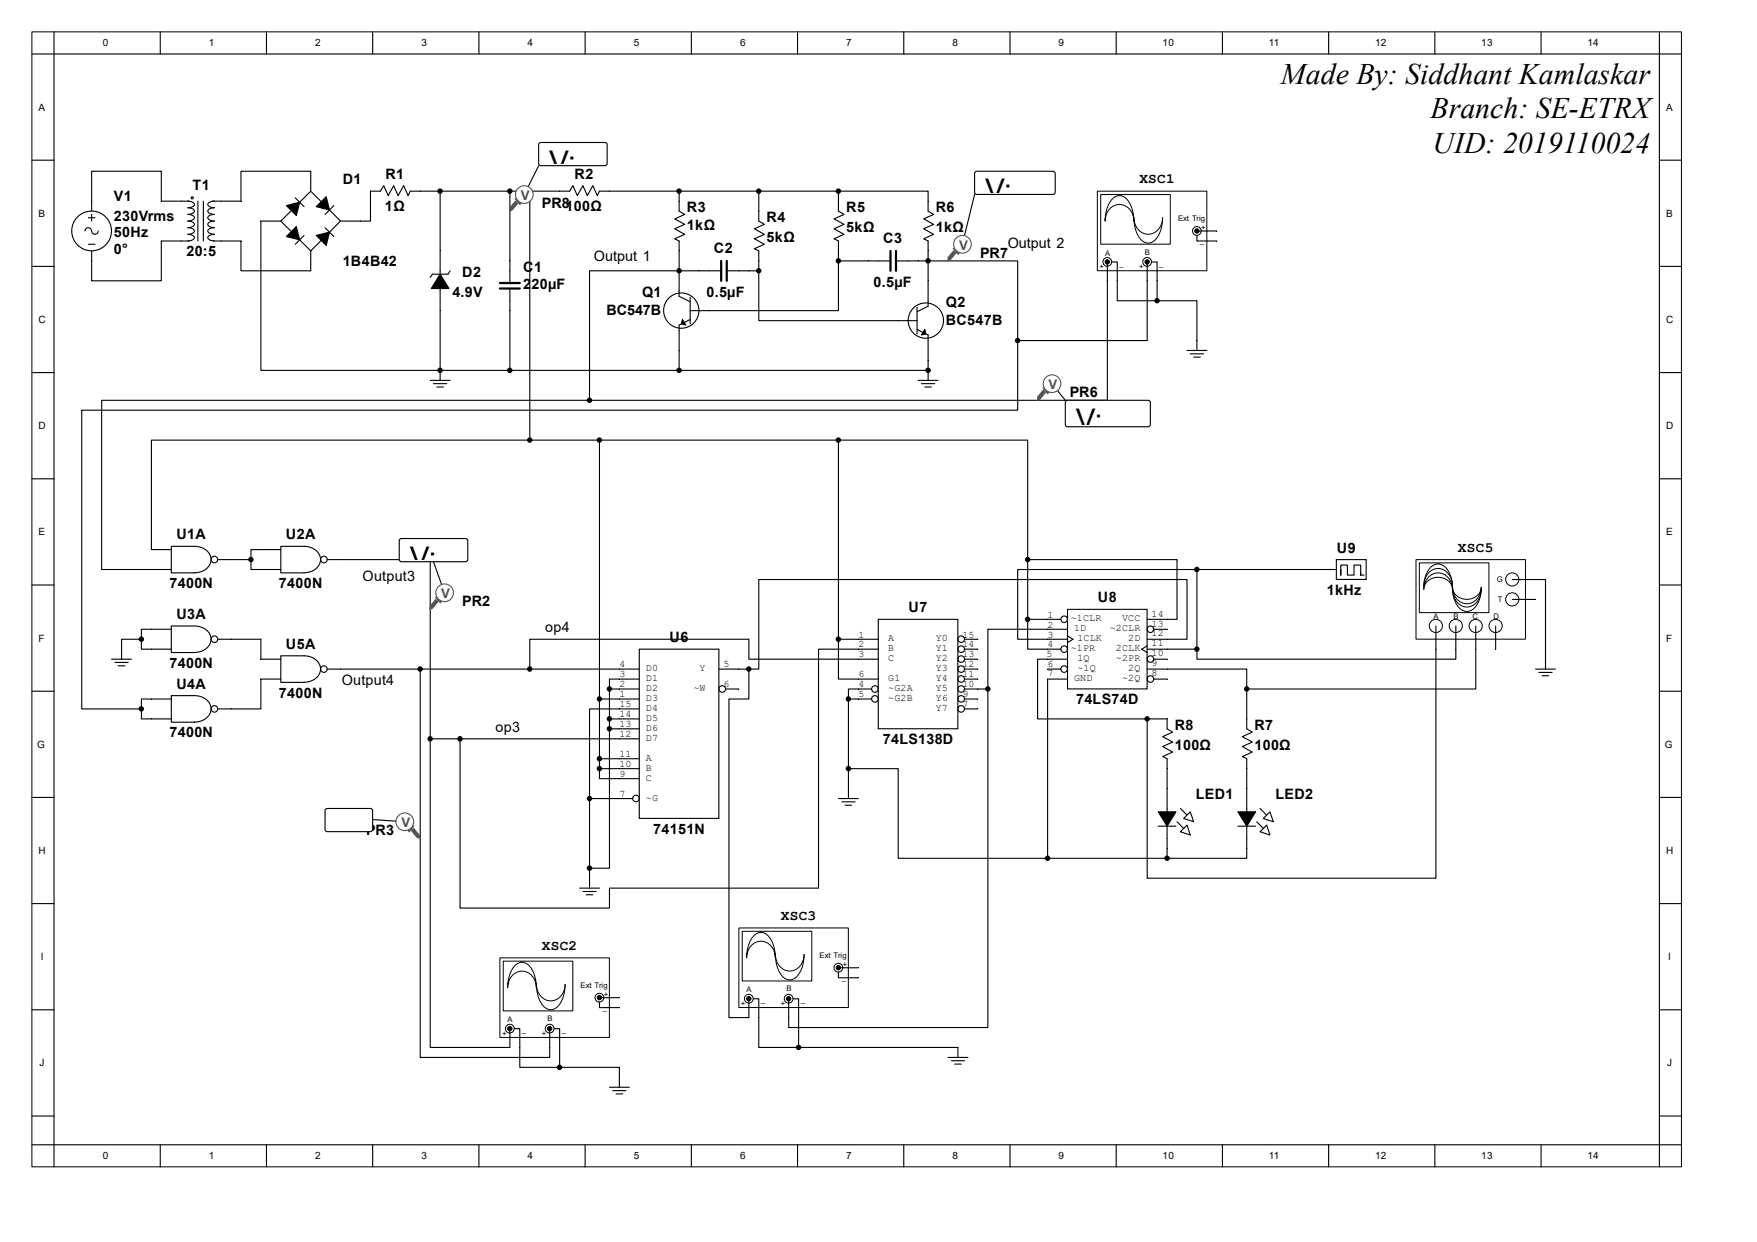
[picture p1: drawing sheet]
<svg xmlns="http://www.w3.org/2000/svg" width="420mm" height="297mm" viewBox="0 0 420 297" stroke-linecap="round" stroke-linejoin="round" font-family="sans-serif">
<path d="M7.6 7.6h394.5v271.5h-394.5z" fill="none" stroke="#000" stroke-width=".24"/>
<g fill="none" stroke="#000" stroke-width=".26">
<path d="M7.6 12.9h394.5M12.9 7.6v271.5M38.3 7.6v5.3M63.7 7.6v5.3M89.1 7.6v5.3M114.5 7.6v5.3M139.9 7.6v5.3M165.3 7.6v5.3M190.7 7.6v5.3M216.1 7.6v5.3M241.5 7.6v5.3M266.9 7.6v5.3"/>
<path d="M292.3 7.6v5.3M317.7 7.6v5.3M343.1 7.6v5.3M368.5 7.6v5.3M396.8 7.6v271.5M7.6 38.3h5.3M396.8 38.3h5.3M20.3 55.2a.78 .78 0 0 1 .8-.7 .78 .78 0 0 1 .8 .7M21.1 52.1h1.6M21.1 58.4h1.6M21.9 55.2a.78 .78 0 0 0 .8 .8 .78 .78 0 0 0 .8-.8M21.9 51.3v1.6"/>
<path d="M44.9 48.1l.5 .1a.89 .89 0 0 1 1 .9l-.6 .4-.9 .2h.5a.89 .89 0 0 1 1 1l-.6 .4-.9 .2h.5a.89 .89 0 0 1 1 1l-.6 .4-.9 .2h.5a.89 .89 0 0 1 1 1l-.6 .4-.9 .1 .5 .1a.89 .89 0 0 1 1 1l-.6 .4-.9 .1M44.9 56l.5 .1a.89 .89 0 0 1 1 1l-.6 .4-.9 .1M45.2 48.1h-6.6v-7.1h-16.7v9.5M45.2 57.6h-6.6v9.6h-16.7v-7.2M47.3 48.1v9.5M48.6 48.1v9.5M51 57.6h6.6v7.2h16.7v-4.8M51.3 48.1l-.5 .1a.88 .88 0 0 0-1 .9l.5 .4 1 .2h-.5a.88 .88 0 0 0-1 1l.5 .4 1 .2h-.5a.88 .88 0 0 0-1 1l.5 .4 1 .2h-.5a.88 .88 0 0 0-1 1l.5 .4 1 .1-.5 .1a.88 .88 0 0 0-1 1l.5 .4 1 .1M51.3 56l-.5 .1a.88 .88 0 0 0-1 1l.5 .4 1 .1M62.4 52.9h4.8M67.2 52.9l7.1-7.2 7.1 7.2-7.1 7.1zM70.6 47.3l2.1 2.1"/>
<path d="M72.7 56.3l-2.1 2.1M74.3 45.7v-4.7h-16.7v7.1h-6.9M77.7 54.5l2.2 2.1M79.9 49.2l-2.2 2.1M81.4 52.9h7.2v-7.2h2.4l.8-1.3 1 2.4 1.3-2.4 1.1 2.4 1.3-2.4 1.1 2.4 .5-1.1h7.2v45.3M121.9 45.7v21.7M133.8 45.7h2.4l.8-1.3 1.1 2.4 1.3-2.4 1.1 2.4 1.3-2.4 1 2.4 .6-1.1h19v4.8l1.3 .8-2.4 1 2.4 1.4-2.4 1 2.4 1.3-2.4 1.1 1.1 .5v13.3l2.6 1.3M162.4 45.7h19.1v7.2l1.3 .8-2.4 1 2.4 1.3-2.4 1.1 2.4 1.3-2.4 1.1 1.1 .5v16.7h37.8M200.5 45.7v4.8l1.3 .8-2.4 1 2.4 1.4-2.4 1 2.4 1.3-2.4 1.1 1.1 .5v16.7h-35.5M221.9 48.1v2.4l1.4 .8-2.4 1 2.4 1.4-2.4 1 2.4 1.3-2.4 1.1 1 .5v15.6l-2.6 1.4M7.6 63.7h5.3M107.6 64.8l-.5 .8h-3.7l-.5 .8"/>
<path d="M121.9 69.3v19.3M162.4 64.8h9.8M165 76.4l-2.6 1.3v10.9h-40.5M165 71.1v6.4M174 64.8h7.5M200.5 62.4h12.2M214.5 62.4h7.4M219.3 78.8l2.6 1.3v8.5h-59.5M219.3 73.5v6.4M396.8 63.7h5.3M7.6 89.1h5.3M102.9 91h4.7"/>
<path d="M103.7 91.8h3.1M104.5 92.6h1.6M105.3 88.6h16.6M219.6 91h4.7M220.4 91.8h3.1M221.1 92.6h1.6M221.9 88.6v2.4M396.8 89.1h5.3M7.6 114.5h5.3M396.8 114.5h5.3M7.6 139.9h5.3M396.8 139.9h5.3"/>
<path d="M7.6 165.3h5.3M396.8 165.3h5.3M7.6 190.7h5.3M396.8 190.7h5.3M7.6 216.1h5.3M396.8 216.1h5.3M7.6 241.5h5.3M396.8 241.5h5.3M7.6 266.9h5.3M7.6 273.8h394.5M38.3 273.8v5.3M63.7 273.8v5.3"/>
<path d="M89.1 273.8v5.3M114.5 273.8v5.3M139.9 273.8v5.3M165.3 273.8v5.3M190.7 273.8v5.3M216.1 273.8v5.3M241.5 273.8v5.3M266.9 273.8v5.3M292.3 273.8v5.3M317.7 273.8v5.3M343.1 273.8v5.3M368.5 273.8v5.3"/>
<path d="M396.8 266.9h5.3"/>
<circle cx="21.9" cy="55.2" r="4.8"/>
<circle cx="46" cy="47.3" r=".25"/>
<circle cx="162.9" cy="74.3" r="4.2"/>
<circle cx="221.4" cy="76.7" r="4.2"/>
</g>
<g fill="#000" stroke="#000" stroke-width=".26">
<path d="M70.9 54.2l.8 3.2-3.2-.8z" fill-rule="evenodd"/>
<path d="M68.5 49.2l3.2-.8-.8 3.1z" fill-rule="evenodd"/>
<path d="M75.6 56.3l3.2-.8-.8 3.2z" fill-rule="evenodd"/>
<path d="M75.6 49.4l2.4-2.3 .8 3.1z" fill-rule="evenodd"/>
<path d="M105.3 65.6l2.1 3.4h-4.3z" fill-rule="evenodd"/>
<path d="M163.2 76.4l.8 1.3-1.1-.2z" fill-rule="evenodd"/>
<path d="M221.1 78.8l.3 1.1-1 .2z" fill-rule="evenodd"/>
<circle cx="105.2" cy="45.7" r=".52"/>
<circle cx="121.9" cy="45.7" r=".52"/>
<circle cx="162.4" cy="45.7" r=".52"/>
<circle cx="181.4" cy="45.7" r=".52"/>
<circle cx="200.5" cy="45.7" r=".52"/>
<circle cx="162.4" cy="64.8" r=".52"/>
<circle cx="181.4" cy="64.8" r=".52"/>
<circle cx="200.5" cy="62.4" r=".52"/>
<circle cx="221.9" cy="62.4" r=".52"/>
<circle cx="105.2" cy="88.6" r=".52"/>
<circle cx="121.9" cy="88.6" r=".52"/>
<circle cx="162.4" cy="88.6" r=".52"/>
<circle cx="221.9" cy="88.6" r=".52"/>
</g>
<path d="M119.5 67.7h4.8M119.5 69h4.8M172.5 62.4v4.8M173.8 62.4v4.8M212.9 60v4.8M214.3 60v4.8" fill="none" stroke="#000" stroke-width=".53"/>
<path d="M262.4 45.7h26.2v19h-26.2z" fill="#fff"/>
<path d="M262.4 45.7h26.2v19h-26.2z" fill="none" stroke="#000" stroke-width=".24"/>
<path d="M263.2 46.5h16.7v11.9h-16.7z" fill="#fff"/>
<path d="M263.2 46.5h16.7v11.9h-16.7zM266 47.6a2.34 2.34 0 0 1 3.9 .6 8.3 8.3 0 0 1 1.2 4.7 3.5 3.5 0 0 0-1.6-3.4 3.5 3.5 0 0 0-3.7 .1 4.1 4.1 0 0 0-1.5 3.3 7.8 7.8 0 0 1 1.7-5.3zM271.2 52.1a3.4 3.4 0 0 0 1.6 3.3 3.4 3.4 0 0 0 3.7 0 4.1 4.1 0 0 0 1.5-3.3 6.2 6.2 0 0 1-2.8 5.9 2.84 2.84 0 0 1-3.2-2 9.3 9.3 0 0 1-.8-3.9z" fill="none" stroke="#000" stroke-width=".24"/>
<g fill="#fff" stroke="#000" stroke-width=".24">
<circle cx="274.3" cy="62.6" r="1.05"/>
<circle cx="264.8" cy="62.6" r="1.05"/>
<circle cx="286.2" cy="55.2" r="1.05"/>
</g>
<g fill="none" stroke="#000" stroke-width=".26">
<path d="M286.2 56.3v1.3h4.8M286.5 55.2h4.5M264.8 63.2v4M265.9 62.7h1.3v9.2h19v11.9M274.3 62.7v4.5M275.4 62.7h1.3v9.2M283.9 83.8h4.7M284.6 84.6h3.2M285.4 85.4h1.6M36.2 131.4h4.8M36.2 136.2h4.8M46.5 137a3.5 3.5 0 0 0 3.9-3.8 3.8 3.8 0 0 0-3.9-2.5h-5.5v6.3h5.5"/>
<path d="M52.1 133.8h7.9M67.2 131.4h-7.2v4.8h7.2M72.7 137a3.5 3.5 0 0 0 3.9-3.8 3.8 3.8 0 0 0-3.9-2.5h-5.5v6.3h5.5M78.3 133.8h3.1M26.7 157.6h4.7M27.5 158.4h3.2M28.3 159.2h1.6M29.1 155.3v2.3M41 150.5h-7.2v4.8h7.2M41 149.7h5.5a3.5 3.5 0 0 1 3.9 3.8 3.8 3.8 0 0 1-3.9 2.5l-5.5 .1zM52.1 152.9h10.3v4.7h4.8M36.2 167.2h4.8"/>
<path d="M36.2 171.9h4.8M41 166.4h5.5a3.5 3.5 0 0 1 3.9 3.8 3.8 3.8 0 0 1-3.9 2.5h-5.5zM67.2 162.4h-4.8v7.1h-10.3M72.7 163.2a3.5 3.5 0 0 0 3.9-3.8 3.8 3.8 0 0 0-3.9-2.6h-5.5v6.4h5.5M78.3 160h3.1"/>
<circle cx="51.3" cy="133.8" r=".78"/>
<circle cx="77.5" cy="133.8" r=".78"/>
<circle cx="51.3" cy="152.9" r=".78"/>
<circle cx="51.3" cy="169.5" r=".78"/>
<circle cx="77.5" cy="160" r=".78"/>
</g>
<g fill="#000" stroke="#000" stroke-width=".24">
<circle cx="286.2" cy="55.2" r=".52"/>
<circle cx="264.8" cy="62.6" r=".52"/>
<circle cx="274.3" cy="62.6" r=".52"/>
</g>
<g fill="#000" stroke="#000" stroke-width=".26">
<circle cx="276.7" cy="71.9" r=".52"/>
<circle cx="60" cy="133.8" r=".52"/>
<circle cx="33.8" cy="152.9" r=".52"/>
</g>
<path d="M119.6 229.1h26.1v19h-26.1z" fill="#fff"/>
<path d="M119.5 229.1h26.2v19h-26.2z" fill="none" stroke="#000" stroke-width=".24"/>
<path d="M120.4 229.9h16.6v11.9h-16.6z" fill="#fff"/>
<path d="M120.3 229.9h16.7v11.9h-16.7zM123.1 231a2.34 2.34 0 0 1 3.9 .6 8.3 8.3 0 0 1 1.3 4.6 3.5 3.5 0 0 0-1.7-3.3 3.5 3.5 0 0 0-3.7 0 4.1 4.1 0 0 0-1.5 3.3 7.8 7.8 0 0 1 1.7-5.2zM128.3 235.4a3.4 3.4 0 0 0 1.6 3.4 3.4 3.4 0 0 0 3.7-.1 4.1 4.1 0 0 0 1.5-3.3 6.2 6.2 0 0 1-2.8 6 2.84 2.84 0 0 1-3.2-2.1 9.3 9.3 0 0 1-.8-3.9z" fill="none" stroke="#000" stroke-width=".24"/>
<g fill="#fff" stroke="#000" stroke-width=".24">
<circle cx="131.4" cy="246" r="1.05"/>
<circle cx="121.9" cy="246" r="1.05"/>
<circle cx="143.3" cy="238.6" r="1.05"/>
</g>
<g fill="none" stroke="#000" stroke-width=".26">
<path d="M62.4 52.9v35.7h42.9M105.3 45.7h28.5M126.7 45.7v59.6h-90.5v26.1M181.5 45.7h40.4v2.4M162.4 64.8h-21.4v30.9h123.8v-28.5M221.9 62.4h21.5v35.7h-223.9v71.4h14.3M141 95.7h-116.7v40.5h11.9M33.8 152.9h-4.7v2.4M152.9 155.3h19v40.4h-19zM36.2 167.2h-2.4v4.7h2.4M145.7 174.3v33.3h-4.7M145.7 174.3h7.2"/>
<path d="M148.1 160h4.8M148.1 176.7h4.8M152.9 169.5h-11.9v21.5M152.9 167.2h-9.5v16.6h9.5M152.9 162.4h-7.2v2.4M152.9 164.8h-7.2v7.1M152.9 171.9h-7.2v2.4M171.9 160h4.8M173.5 164.8h3.2M141 191v21.4M141 191h10.3M143.4 183.8v2.4h9.5"/>
<path d="M143.4 181.5h9.5M138.6 212.4h4.8M139.4 213.2h3.2M140.2 214h1.6M143.4 239.7v1.3h4.7M143.6 238.6h4.5M121.9 246.5v4M123 246h1.3v9.3h23.8v4.7M131.5 246v4.5M132.5 246h1.3v9.3M145.7 260h4.8M146.5 260.8h3.2"/>
<path d="M147.3 261.6h1.6"/>
<circle cx="172.7" cy="164.8" r=".78"/>
<circle cx="152.1" cy="191" r=".78"/>
</g>
<g fill="#000" stroke="#000" stroke-width=".24">
<circle cx="143.3" cy="238.6" r=".52"/>
<circle cx="121.9" cy="246" r=".52"/>
<circle cx="131.4" cy="246" r=".52"/>
</g>
<g fill="#000" stroke="#000" stroke-width=".26">
<circle cx="126.7" cy="45.7" r=".52"/>
<circle cx="141" cy="95.7" r=".52"/>
<circle cx="243.3" cy="81.4" r=".52"/>
<circle cx="126.7" cy="105.3" r=".52"/>
<circle cx="33.8" cy="169.5" r=".52"/>
<circle cx="143.3" cy="167.2" r=".52"/>
<circle cx="145.7" cy="171.9" r=".52"/>
<circle cx="145.7" cy="174.3" r=".52"/>
<circle cx="145.7" cy="164.8" r=".52"/>
<circle cx="141" cy="191" r=".52"/>
<circle cx="143.3" cy="181.5" r=".52"/>
<circle cx="143.3" cy="183.8" r=".52"/>
<circle cx="141" cy="207.6" r=".52"/>
<circle cx="133.8" cy="255.3" r=".52"/>
</g>
<path d="M176.7 222h26.2v19h-26.2z" fill="#fff"/>
<path d="M176.7 221.9h26.2v19.1h-26.2z" fill="none" stroke="#000" stroke-width=".24"/>
<path d="M177.5 222.8h16.6v11.8h-16.6z" fill="#fff"/>
<path d="M177.5 222.7h16.6v11.9h-16.6zM180.2 223.8a2.34 2.34 0 0 1 4 .6 8.3 8.3 0 0 1 1.2 4.7 3.5 3.5 0 0 0-1.6-3.4 3.5 3.5 0 0 0-3.7 .1 4.1 4.1 0 0 0-1.5 3.3 7.8 7.8 0 0 1 1.6-5.3zM185.4 228.3a3.4 3.4 0 0 0 1.6 3.3 3.4 3.4 0 0 0 3.8 0 4.1 4.1 0 0 0 1.5-3.3 6.2 6.2 0 0 1-2.8 6 2.84 2.84 0 0 1-3.3-2.1 9.3 9.3 0 0 1-.8-3.9z" fill="none" stroke="#000" stroke-width=".24"/>
<g fill="#fff" stroke="#000" stroke-width=".24">
<circle cx="188.6" cy="238.9" r="1.05"/>
<circle cx="179.1" cy="238.9" r="1.05"/>
<circle cx="200.5" cy="231.4" r="1.05"/>
</g>
<g fill="none" stroke="#000" stroke-width=".26">
<path d="M126.7 105.3h16.7v61.9M81.4 133.8h21.5v116.7h19M205.3 152.9h4.7M210 148.1h19.1v26.2h-19.1zM210 157.6h-30.9v-4.7h-52.4v7.1M210 155.3h-14.3v57.1h-50v4.8h-35.7v-40.5M230.7 152.9h3.1M230.7 155.3h3.1M230.7 157.6h3.1M250.5 155.3h3.2M250.5 148.1h3.2M250.5 152.9h4.8"/>
<path d="M250.5 157.6h4.8M250.5 150.5h4.8M255.3 152.1l1.3 .8-1.3 .8M255.3 145.7h19v19.1h-19zM274.3 154.5l-1.3 .8 1.3 .8M274.3 152.9h4.8M274.3 155.3h4.8M274.3 148.1h4.8M275.9 157.6h3.2M275.9 150.5h3.2M81.4 160h19.1v92.9h31v-2.4M100.5 160h47.6"/>
<path d="M102.9 176.7h45.2M205.3 162.4h4.7M208.4 164.8h-5.5v2.4h5.5M230.7 160h3.1M230.7 162.4h3.1M230.7 164.8h3.1M230.7 167.2h3.1M230.7 169.5h3.1M250.5 160h3.2M250.5 162.4h4.8M274.3 160h4.8M275.9 162.4h3.2"/>
<path d="M279.1 171.9v2.4l1.3 .8-2.4 1.1 2.4 1.3-2.4 1 2.4 1.4-2.4 1 1.1 .6v2.3M298.1 171.9v2.4l1.4 .8-2.4 1.1 2.4 1.3-2.4 1 2.4 1.4-2.4 1 1 .6v2.3M200.5 191h4.8M201.3 191.8h3.2M202.1 192.6h1.6M202.9 188.6v2.4M277 197.6h4.2M279.1 193.4v7.1M281.5 196.5l1.6 1.6M282.3 193.4l1.6 1.5M179.1 239.4v4M180.1 238.9h1.4v11.6h47.6v2.4"/>
<path d="M188.6 238.9v4.5M189.7 238.9h1.3v11.6M200.5 232.5v1.3h4.8M200.8 231.5h4.5M226.7 252.9h4.8M227.5 253.7h3.2M228.3 254.5h1.6"/>
<circle cx="229.9" cy="155.3" r=".78"/>
<circle cx="229.9" cy="157.6" r=".78"/>
<circle cx="229.9" cy="152.9" r=".78"/>
<circle cx="254.5" cy="148.1" r=".78"/>
<circle cx="254.5" cy="155.3" r=".78"/>
<circle cx="275.1" cy="150.5" r=".78"/>
<circle cx="275.1" cy="157.6" r=".78"/>
<circle cx="209.2" cy="167.2" r=".78"/>
<circle cx="209.2" cy="164.8" r=".78"/>
<circle cx="229.9" cy="167.2" r=".78"/>
<circle cx="229.9" cy="160" r=".78"/>
<circle cx="229.9" cy="164.8" r=".78"/>
<circle cx="229.9" cy="162.4" r=".78"/>
<circle cx="229.9" cy="169.5" r=".78"/>
<circle cx="254.5" cy="160" r=".78"/>
<circle cx="275.1" cy="162.4" r=".78"/>
</g>
<g fill="#000" stroke="#000" stroke-width=".24">
<circle cx="179.1" cy="238.9" r=".52"/>
<circle cx="188.6" cy="238.9" r=".52"/>
<circle cx="200.5" cy="231.4" r=".52"/>
</g>
<g fill="#000" stroke="#000" stroke-width=".26">
<path d="M277 194.2h4.2l-2.1 3.4z" fill-rule="evenodd"/>
<circle cx="143.3" cy="105.3" r=".52"/>
<circle cx="245.7" cy="148.1" r=".52"/>
<circle cx="100.5" cy="160" r=".52"/>
<circle cx="102.9" cy="176.7" r=".52"/>
<circle cx="110" cy="176.7" r=".52"/>
<circle cx="126.7" cy="160" r=".52"/>
<circle cx="202.9" cy="167.2" r=".52"/>
<circle cx="191" cy="250.5" r=".52"/>
</g>
<g fill="#fff" stroke="#000" stroke-width=".26">
<path d="M283.1 195.7l1.5-1.5 .8 2.3z" fill-rule="evenodd"/>
<path d="M283.9 197.3l.7 2.4-2.3-.8z" fill-rule="evenodd"/>
</g>
<g fill="none" stroke="#000" stroke-width=".26">
<path d="M143.4 105.3h102.4v28.5M317.2 136.2h2.4M319.6 133.8h7.1v4.8h-7.1zM320.6 136.2v1.3v-2.4h1.6v2.4h1.6v-2.4h1.6v2.4v-.5M325.4 137.5h.8M245.8 148.1v7.2h4.7M245.8 148.1v-14.3h35.7v14.3h-2.4M245.8 148.1h4.7M250.5 157.6h-2.4v14.3h31M250.5 150.5h-14.3v14.3M279.1 152.9h4.8v-14.3h-102.4v21.4h-2.4M369.6 157.6v2.4"/>
<path d="M176.7 160h2.4v7.2h-4.8v76.2h4.8M202.9 167.2v21.4M233.8 164.8h2.4v80.9h-47.6v-2.3M250.5 162.4v42.9M367.2 160h4.8M368 160.8h3.2M368.8 161.6h1.6M202.9 183.8h11.9v21.5h35.7M279.1 183.8v9.6M296 197.6h4.3M298.1 183.8v21.5h-19M300.5 196.5l1.6 1.6"/>
<path d="M301.3 198.9l1.6-1.6 .8 2.4zM301.3 193.4l1.6 1.5M302.1 195.7l1.6-1.5 .8 2.3zM250.5 205.3h28.6M279.1 200.5v4.8"/>
</g>
<g fill="#000" stroke="#000" stroke-width=".26">
<path d="M296 194.2h4.3l-2.2 3.4z" fill-rule="evenodd"/>
<circle cx="200.5" cy="105.3" r=".52"/>
<circle cx="245.7" cy="133.8" r=".52"/>
<circle cx="179.1" cy="160" r=".52"/>
<circle cx="236.2" cy="164.8" r=".52"/>
<circle cx="274.3" cy="171.9" r=".52"/>
<circle cx="202.9" cy="183.8" r=".52"/>
<circle cx="250.5" cy="205.3" r=".52"/>
<circle cx="279.1" cy="205.3" r=".52"/>
</g>
<path d="M338.6 133.9h26.2v19h-26.2z" fill="#fff"/>
<path d="M338.6 133.8h26.2v19.1h-26.2z" fill="none" stroke="#000" stroke-width=".24"/>
<circle cx="343.4" cy="149.7" r="1.58" fill="#fff" stroke="#000" stroke-width=".24"/>
<path d="M343.4 149.7v3.2" fill="none" stroke="#000" stroke-width=".26"/>
<circle cx="348.1" cy="149.7" r="1.58" fill="#fff" stroke="#000" stroke-width=".24"/>
<path d="M348.1 149.7v3.2" fill="none" stroke="#000" stroke-width=".26"/>
<circle cx="361.6" cy="138.6" r="1.58" fill="#fff" stroke="#000" stroke-width=".24"/>
<path d="M361.6 138.6h3.2" fill="none" stroke="#000" stroke-width=".26"/>
<circle cx="361.6" cy="143.3" r="1.58" fill="#fff" stroke="#000" stroke-width=".24"/>
<path d="M361.6 143.4h3.2" fill="none" stroke="#000" stroke-width=".26"/>
<path d="M339.4 134.6h16.7v11.9h-16.7z" fill="#fff"/>
<path d="M339.4 134.6h16.7v11.9h-16.7zM340.5 140.4a5.5 5.5 0 0 1 2.8-5.4 2.88 2.88 0 0 1 3.2 1.9 7.8 7.8 0 0 1 .8 3.5" fill="none" stroke="#000" stroke-width=".24"/>
<circle cx="352.9" cy="149.7" r="1.58" fill="#fff" stroke="#000" stroke-width=".24"/>
<path d="M352.9 149.7v3.2" fill="none" stroke="#000" stroke-width=".26"/>
<circle cx="357.7" cy="149.7" r="1.58" fill="#fff" stroke="#000" stroke-width=".24"/>
<g fill="none" stroke="#000" stroke-width=".26">
<path d="M274.3 67.2v14.2h-30.9M200.5 105.3v57.1h4.8M286.2 136.2h31M364.8 138.6h4.8v19M200.5 152.9h4.8M250.5 152.9h-7.1v-16.7h42.8v19.1M279.1 155.3h7.1M343.4 152.9v57.1h-69.1v-38.1M348.1 152.9v4.7h-61.9v-2.3M352.9 152.9v11.9h-54.8M357.7 149.7v5.6M364.8 143.4h2.4"/>
<path d="M279.1 160h19v11.9"/>
</g>
<path d="M341.5 138.2a3.3 3.3 0 0 1 3.5-1 3.3 3.3 0 0 1 2.3 3v.8a3.5 3.5 0 0 0-2.6-2.9 3.5 3.5 0 0 0-3.6 1.2l-.6 1.1v.6a4.3 4.3 0 0 1 1-2.8zM340.5 140.2a3.7 3.7 0 0 1 4.1-4.2 4 4 0 0 1 2.7 4.2M347.4 140.7a5.5 5.5 0 0 0 2.8 5.5 2.88 2.88 0 0 0 3.2-1.9 7.8 7.8 0 0 0 .8-3.6M347.4 140.9a3.8 3.8 0 0 0 4.1 4.2 4.1 4.1 0 0 0 2.7-4.2M347.4 140.4a3.5 3.5 0 0 0 2.6 2.9 3.5 3.5 0 0 0 3.6-1.2l.5-1.1 .1-.6a3.5 3.5 0 0 1-1.6 3.4 3.5 3.5 0 0 1-3.7-.1 4.1 4.1 0 0 1-1.5-3.3z" fill="none" stroke="#000" stroke-width=".24"/>
<g fill="#000" stroke="#000" stroke-width=".26">
<circle cx="286.2" cy="136.2" r=".52"/>
<circle cx="200.5" cy="152.9" r=".52"/>
<circle cx="286.2" cy="155.2" r=".52"/>
<circle cx="298.1" cy="164.8" r=".52"/>
</g>
<path d="M95.7 128.9h15.9l.3 .4-.1 4.8-.5 .2h-15.6l-.2-.5v-4.5z" fill-rule="evenodd" fill="#fff" stroke="#000" stroke-width=".26"/>
<path d="M103.7 134.4l2.6 7.4" fill="none" stroke="#000" stroke-width=".26"/>
<path d="M104.2 143.4l.5 .5-1.3 1.6-.5 .2v-.8z" fill-rule="evenodd" fill="#545557"/>
<path d="M104.2 143.4l.5 .5-1.3 1.6-.5 .2v-.8z" fill="none" stroke="#545557" stroke-width=".26"/>
<path d="M104.2 142.8h.3l1 1.1-.2 .2z" fill-rule="evenodd" fill="#545557"/>
<path d="M104.2 142.8h.3l1 1.1-.2 .2z" fill="none" stroke="#545557" stroke-width=".26"/>
<circle cx="106.3" cy="141.8" r="2.12" fill="#fff"/>
<circle cx="106.3" cy="141.8" r="2.12" fill="none" stroke="#545557" stroke-width=".26"/>
<path d="M77.8 193.6l.5-.2h10.5l.3 .5-.1 4.7-.4 .3-10.6-.1-.3-.4z" fill-rule="evenodd" fill="#fff" stroke="#000" stroke-width=".26"/>
<path d="M89.1 196l7.7 .5" fill="none" stroke="#000" stroke-width=".26"/>
<path d="M98.4 198.6l.5-.5 1.3 1.6 .3 .8-.8-.3z" fill-rule="evenodd" fill="#545557"/>
<path d="M98.4 198.6l.5-.5 1.3 1.6 .3 .8-.8-.3z" fill="none" stroke="#545557" stroke-width=".26"/>
<path d="M97.6 198.6l1-1h.3l-1 1.3z" fill-rule="evenodd" fill="#545557"/>
<path d="M97.6 198.6l1-1h.3l-1 1.3z" fill="none" stroke="#545557" stroke-width=".26"/>
<circle cx="96.8" cy="196.5" r="2.12" fill="#fff"/>
<circle cx="96.8" cy="196.5" r="2.12" fill="none" stroke="#545557" stroke-width=".26"/>
<path d="M255 95.8h19.8l.3 .4v5.3l-.3 .5-.2 .1h-19.3l-.3-.1-.2-.5v-5.3z" fill-rule="evenodd" fill="#fff" stroke="#000" stroke-width=".26"/>
<path d="M251.6 91.8l3.2 3.9" fill="none" stroke="#000" stroke-width=".26"/>
<path d="M249.5 93.3l.5 .6-1.3 1.6-.6 .2v-.8z" fill-rule="evenodd" fill="#545557"/>
<path d="M249.5 93.3l.5 .6-1.3 1.6-.6 .2v-.8z" fill="none" stroke="#545557" stroke-width=".26"/>
<path d="M249.5 92.8h.2l1.1 1.1-.3 .2z" fill-rule="evenodd" fill="#545557"/>
<path d="M249.5 92.8h.2l1.1 1.1-.3 .2z" fill="none" stroke="#545557" stroke-width=".26"/>
<circle cx="251.6" cy="91.8" r="2.12" fill="#fff"/>
<circle cx="251.6" cy="91.8" r="2.12" fill="none" stroke="#545557" stroke-width=".26"/>
<path d="M233.3 41h18.5l.5 .2v.3v4.5v.2l-.5 .3h-18.2l-.3-.1-.2-.4v-4.5z" fill-rule="evenodd" fill="#fff" stroke="#000" stroke-width=".26"/>
<path d="M233.1 46.5l-3 11.9" fill="none" stroke="#000" stroke-width=".26"/>
<path d="M228 60l.6 .5-1.4 1.6-.5 .3v-.8z" fill-rule="evenodd" fill="#545557"/>
<path d="M228 60l.6 .5-1.4 1.6-.5 .3v-.8z" fill="none" stroke="#545557" stroke-width=".26"/>
<path d="M228 59.5h.3l1.1 1-.3 .3z" fill-rule="evenodd" fill="#545557"/>
<path d="M228 59.5h.3l1.1 1-.3 .3z" fill="none" stroke="#545557" stroke-width=".26"/>
<circle cx="230.2" cy="58.4" r="2.12" fill="#fff"/>
<circle cx="230.2" cy="58.4" r="2.12" fill="none" stroke="#545557" stroke-width=".26"/>
<path d="M129.1 34.1h15.8l.3 .5-.1 4.8-.4 .2-15.6-.1-.3-.4v-4.5z" fill-rule="evenodd" fill="#fff" stroke="#000" stroke-width=".26"/>
<path d="M128.8 39.6l-3.4 6.9" fill="none" stroke="#000" stroke-width=".26"/>
<path d="M123.3 48.1l.5 .5-1.3 1.6-.6 .3v-.8z" fill-rule="evenodd" fill="#545557"/>
<path d="M123.3 48.1l.5 .5-1.3 1.6-.6 .3v-.8z" fill="none" stroke="#545557" stroke-width=".26"/>
<path d="M123.3 47.6h.2l1.1 1-.3 .3z" fill-rule="evenodd" fill="#545557"/>
<path d="M123.3 47.6h.2l1.1 1-.3 .3z" fill="none" stroke="#545557" stroke-width=".26"/>
<circle cx="125.4" cy="46.5" r="2.12" fill="#fff"/>
<circle cx="125.4" cy="46.5" r="2.12" fill="none" stroke="#545557" stroke-width=".26"/>
<g font-size="7.1">
<text x="306.3" y="20.1">Made By: Siddhant Kamlaskar</text>
<text x="342.1" y="28.3">Branch: SE-ETRX</text>
<text x="131.3" y="41.1">V:</text>
<text x="342.6" y="36.5">UID: 2019110024</text>
<text x="235.6" y="47.9">V:</text>
<text x="257.3" y="102.7">V:</text>
<text x="98" y="135.8">V:</text>
</g>
<g font-size="3.4">
<text x="46" y="45.4">T1</text>
<text x="81.9" y="44.1">D1</text>
<text x="92.1" y="42.7">R1</text>
<text x="137.4" y="42.7">R2</text>
<text x="272.5" y="43.8">XSC1</text>
<text x="27.2" y="48">V1</text>
<text x="27.2" y="52.8">230Vrms</text>
<text x="92" y="50.4">1Ω</text>
<text x="129.6" y="49.7">PR8100Ω</text>
<text x="164.3" y="50.7">R3</text>
<text x="183.3" y="53.1">R4</text>
<text x="202.4" y="50.7">R5</text>
<text x="223.8" y="50.7">R6</text>
<text x="27.2" y="56.7">50Hz</text>
<text x="164.3" y="54.9">1kΩ</text>
<text x="183.3" y="57.8">5kΩ</text>
<text x="202.4" y="55.4">5kΩ</text>
<text x="211.2" y="58.1">C3</text>
<text x="223.8" y="55.4">1kΩ</text>
<text x="241" y="59.4">Output 2</text>
<text x="27.2" y="60.7">0°</text>
<text x="44.6" y="61.3">20:5</text>
<text x="81.9" y="63.6">1B4B42</text>
<text x="125.1" y="65">C1</text>
<text x="142" y="62.3">Output 1</text>
<text x="170.7" y="60.5">C2</text>
<text x="234.4" y="61.6">PR7</text>
<text x="108.2" y="71.1">4.9V</text>
<text x="110.5" y="66.3">D2</text>
<text x="125.1" y="69.2">220µF</text>
<text x="153.6" y="71.1">Q1</text>
<text x="168.9" y="71.1">0.5µF</text>
<text x="208.9" y="68.7">0.5µF</text>
<text x="145" y="75.3">BC547B</text>
<text x="226.2" y="73.4">Q2</text>
<text x="226.2" y="77.7">BC547B</text>
<text x="255.8" y="95">PR6</text>
<text x="42.2" y="129">U1A</text>
<text x="68.4" y="129">U2A</text>
<text x="348.6" y="131.9">XSC5</text>
<text x="319.7" y="132.2">U9</text>
<text x="40.5" y="140.6">7400N</text>
<text x="66.7" y="140.6">7400N</text>
<text x="86.7" y="139">Output3</text>
<text x="317.3" y="142.2">1kHz</text>
<text x="42.2" y="148">U3A</text>
<text x="110.5" y="145">PR2</text>
<text x="217.3" y="146.5">U7</text>
<text x="262.5" y="144.1">U8</text>
<text x="68.4" y="155.2">U5A</text>
<text x="130.4" y="151.2">op4</text>
<text x="160.1" y="153.6">U6</text>
<text x="40.5" y="159.7">7400N</text>
<text x="42.2" y="164.7">U4A</text>
<text x="66.7" y="166.8">7400N</text>
<text x="81.7" y="163.9">Output4</text>
<text x="257.3" y="168.4">74LS74D</text>
<text x="40.5" y="176.4">7400N</text>
<text x="118.5" y="175">op3</text>
<text x="211.1" y="177.9">74LS138D</text>
<text x="280.9" y="174.5">R8</text>
<text x="280.9" y="179.3">100Ω</text>
<text x="300" y="174.5">R7</text>
<text x="300" y="179.3">100Ω</text>
<text x="286" y="191.2">LED1</text>
<text x="305" y="191.2">LED2</text>
<text x="87.5" y="199.7">PR3</text>
<text x="156.2" y="199.4">74151N</text>
<text x="186.7" y="220">XSC3</text>
<text x="129.6" y="227.2">XSC2</text>
</g>
<g font-size="3.2" fill="#505050">
<text x="124.6" y="47.8">V</text>
<text x="229.4" y="59.7">V</text>
<text x="250.8" y="93.1">V</text>
<text x="105.5" y="143.1">V</text>
<text x="96" y="197.8">V</text>
</g>
<g font-size="2.4">
<text x="24.6" y="11.1">0</text>
<text x="50" y="11.1">1</text>
<text x="75.4" y="11.1">2</text>
<text x="100.8" y="11.1">3</text>
<text x="126.2" y="11.1">4</text>
<text x="151.6" y="11.1">5</text>
<text x="177" y="11.1">6</text>
<text x="202.3" y="11.1">7</text>
<text x="227.7" y="11.1">8</text>
<text x="253.1" y="11.1">9</text>
<text x="278" y="11.1">10</text>
<text x="303.4" y="11.1">11</text>
<text x="328.8" y="11.1">12</text>
<text x="354.2" y="11.1">13</text>
<text x="379.6" y="11.1">14</text>
<text x="9.2" y="26.4">A</text>
<text x="398.4" y="26.4">A</text>
<text x="9.2" y="51.8">B</text>
<text x="398.4" y="51.8">B</text>
<text x="9.2" y="77.2">C</text>
<text x="398.4" y="77.2">C</text>
<text x="9.2" y="102.6">D</text>
<text x="398.4" y="102.6">D</text>
<text x="9.2" y="128">E</text>
<text x="398.4" y="128">E</text>
<text x="250.5" y="147.7">1</text>
<text x="256.1" y="148.6">~1CLR</text>
<text x="268.3" y="148.6">VCC</text>
<text x="275.4" y="147.4">14</text>
<text x="275.4" y="149.8">13</text>
<text x="9.2" y="153.4">F</text>
<text x="205.3" y="152.5">1</text>
<text x="205.3" y="154.9">2</text>
<text x="212.4" y="153.4">A</text>
<text x="212.4" y="155.7">B</text>
<text x="223.8" y="153.4">Y0</text>
<text x="223.8" y="155.7">Y1</text>
<text x="230.1" y="152.5">15</text>
<text x="230.1" y="154.9">14</text>
<text x="250.5" y="150.1">2</text>
<text x="250.5" y="154.9">4</text>
<text x="250.5" y="152.5">3</text>
<text x="256.1" y="155.7">~1PR</text>
<text x="256.9" y="151">1D</text>
<text x="257.7" y="153.4">1CLK</text>
<text x="265.4" y="151">~2CLR</text>
<text x="266.8" y="155.7">2CLK</text>
<text x="269.8" y="153.4">2D</text>
<text x="275.4" y="154.6">11</text>
<text x="275.4" y="152.2">12</text>
<text x="398.4" y="153.4">F</text>
<text x="148.1" y="159.6">4</text>
<text x="154.5" y="160.5">D0</text>
<text x="167.3" y="160.5">Y</text>
<text x="173" y="159.6">5</text>
<text x="205.3" y="157.2">3</text>
<text x="212.4" y="158.1">C</text>
<text x="223.8" y="158.1">Y2</text>
<text x="223.8" y="160.5">Y3</text>
<text x="230.1" y="157.2">13</text>
<text x="230.1" y="159.6">12</text>
<text x="250.2" y="157.2">5</text>
<text x="250.5" y="161.7">7</text>
<text x="250.5" y="159.6">6</text>
<text x="257.7" y="158.1">1Q</text>
<text x="257.7" y="160.5">~1Q</text>
<text x="266.8" y="158.1">~2PR</text>
<text x="269.8" y="160.5">2Q</text>
<text x="275.4" y="161.7">8</text>
<text x="275.4" y="157">10</text>
<text x="275.4" y="159.4">9</text>
<text x="148.1" y="162">3</text>
<text x="148.1" y="164.4">2</text>
<text x="148.1" y="166.8">1</text>
<text x="154.5" y="162.9">D1</text>
<text x="154.5" y="165.3">D2</text>
<text x="154.5" y="167.7">D3</text>
<text x="165.8" y="165.3">~W</text>
<text x="173" y="164.4">6</text>
<text x="205.3" y="162">6</text>
<text x="205.3" y="164.4">4</text>
<text x="205.3" y="166.8">5</text>
<text x="212.4" y="162.9">G1</text>
<text x="212.4" y="165.3">~G2A</text>
<text x="212.4" y="167.7">~G2B</text>
<text x="223.8" y="162.9">Y4</text>
<text x="223.8" y="165.3">Y5</text>
<text x="223.8" y="167.7">Y6</text>
<text x="230.1" y="162">11</text>
<text x="230.1" y="164.4">10</text>
<text x="230.1" y="166.8">9</text>
<text x="256.9" y="162.9">GND</text>
<text x="268.3" y="162.9">~2Q</text>
<text x="148.1" y="169.1">15</text>
<text x="148.1" y="171.5">14</text>
<text x="148.1" y="173.9">13</text>
<text x="154.5" y="170">D4</text>
<text x="154.5" y="172.4">D5</text>
<text x="223.8" y="170">Y7</text>
<text x="230.1" y="169.1">7</text>
<text x="8.9" y="178.8">G</text>
<text x="148.1" y="176.3">12</text>
<text x="154.5" y="174.8">D6</text>
<text x="154.5" y="177.2">D7</text>
<text x="398.1" y="178.8">G</text>
<text x="148.1" y="181.1">11</text>
<text x="148.1" y="185.8">9</text>
<text x="148.1" y="183.4">10</text>
<text x="154.5" y="181.9">A</text>
<text x="154.5" y="184.3">B</text>
<text x="148.1" y="190.6">7</text>
<text x="154.5" y="186.7">C</text>
<text x="154.5" y="191.5">~G</text>
<text x="9.2" y="204.2">H</text>
<text x="398.4" y="204.2">H</text>
<text x="9.7" y="229.6">I</text>
<text x="398.9" y="229.6">I</text>
<text x="9.5" y="255">J</text>
<text x="398.7" y="255">J</text>
<text x="24.6" y="277.3">0</text>
<text x="50" y="277.3">1</text>
<text x="75.4" y="277.3">2</text>
<text x="100.8" y="277.3">3</text>
<text x="126.2" y="277.3">4</text>
<text x="151.6" y="277.3">5</text>
<text x="177" y="277.3">6</text>
<text x="202.3" y="277.3">7</text>
<text x="227.7" y="277.3">8</text>
<text x="253.1" y="277.3">9</text>
<text x="278" y="277.3">10</text>
<text x="303.4" y="277.3">11</text>
<text x="328.8" y="277.3">12</text>
<text x="354.2" y="277.3">13</text>
<text x="379.6" y="277.3">14</text>
</g>
<g font-size="1.8">
<text x="281.7" y="52.9">Ext Trig</text>
<text x="287" y="58.2">_</text>
<text x="287.3" y="55.1">+</text>
<text x="262.9" y="64.3">+</text>
<text x="264.3" y="61.2">A</text>
<text x="267.7" y="63.5">_</text>
<text x="272.4" y="64.3">+</text>
<text x="273.8" y="60.9">B</text>
<text x="277.2" y="63.5">_</text>
<text x="357.9" y="139.2">G</text>
<text x="358.2" y="144">T</text>
<text x="342.8" y="147.9">A</text>
<text x="347.6" y="147.9">B</text>
<text x="352.1" y="147.9">C</text>
<text x="357.1" y="147.9">D</text>
<text x="196" y="229.2">Ext Trig</text>
<text x="201.5" y="231.3">+</text>
<text x="138.8" y="236.3">Ext Trig</text>
<text x="144.4" y="238.4">+</text>
<text x="178.5" y="237.4">A</text>
<text x="182" y="239.7">_</text>
<text x="188.1" y="237.1">B</text>
<text x="191.5" y="239.7">_</text>
<text x="201.3" y="234.4">_</text>
<text x="121.4" y="244.5">A</text>
<text x="130.9" y="244.2">B</text>
<text x="144.1" y="241.6">_</text>
<text x="177.2" y="240.5">+</text>
<text x="186.7" y="240.5">+</text>
<text x="120" y="247.7">+</text>
<text x="124.8" y="246.9">_</text>
<text x="129.6" y="247.7">+</text>
<text x="134.3" y="246.9">_</text>
</g>
</svg>
